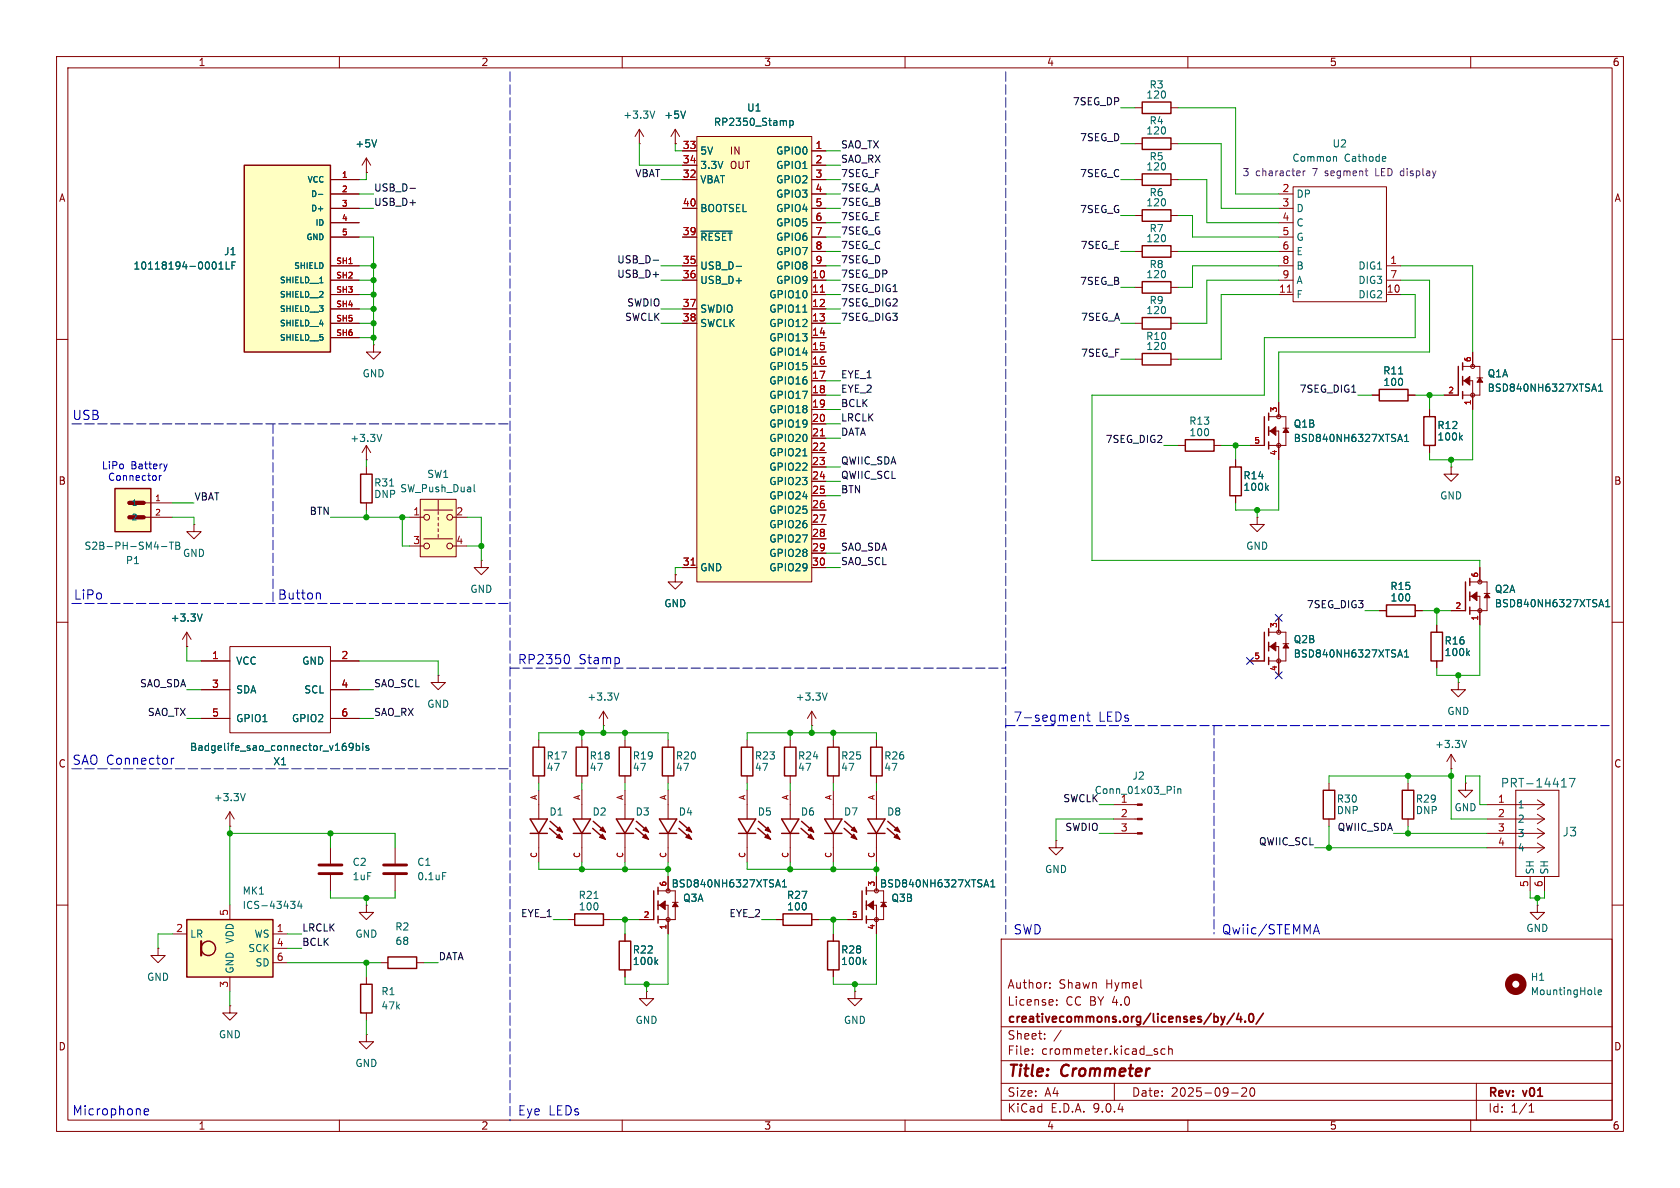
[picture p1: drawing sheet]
<svg xmlns="http://www.w3.org/2000/svg" width="297mm" height="210mm" viewBox="0 0 297 210" stroke-linecap="round" stroke-linejoin="round" font-family="sans-serif">
<g fill="none" stroke="#840000" stroke-width=".18">
<path d="M10 10h277v190h-277zM12 12h273v186h-273zM60 10v2M110 10v2M160 10v2M210 10v2M260 10v2M226.1 34.3h2.5M226.1 36.8h2.5M226.1 39.4h2.5M228.6 33h16.5v20.3h-16.5zM226.1 41.9h2.5"/>
<path d="M226.1 44.5h2.5M226.1 47h2.5M226.1 49.5h2.5M226.1 52.1h2.5M245.1 47h2.5M245.1 49.5h2.5M245.1 52.1h2.5M10 60h2M252.7 72.4v1.3M252.7 78.7v1.3M255.3 69.9h2.5M258.6 64.8h3v5.1h-3"/>
<path d="M258.6 67.3h1.7v5.1M260.3 62.2v2.6M261.1 66.8h1M285 60h2M10 110h2M33 114.3h.1M33 111.8l-.7 1.2M33 111.8l.8 1.2M33 111.8v2.5M221 116.8h2.5M224.3 111.8h3v5h-3M224.3 114.3h1.8v5.1"/>
<path d="M226.1 109.2v2.6M226.8 113.8h1M243.8 108h1.3M250.2 108h1.3M254 110.5v1.3M254 116.8v1.3M285 110h2M95.2 130.8v1.3M95.2 137.2v1.2M102.9 130.8v1.3M102.9 137.2v1.2M110.5 130.8v1.3"/>
<path d="M110.5 137.2v1.2M143.5 128.3h.1M143.5 125.7l-.8 1.3M143.5 125.7l.8 1.3M143.5 125.7v2.6M147.3 130.8v1.3M147.3 137.2v1.2M154.9 139.7v5.1M256.5 135.9h.1M256.5 133.4l-.7 1.2M256.5 133.4l.8 1.2M256.5 133.4v2.5"/>
<path d="M257.8 120.7v1.2h1.3l-1.3 1.3-1.3-1.3h1.3M257.8 120.7h.1M259.1 138.4v1.3h1.2l-1.2 1.3-1.3-1.3h1.3M259.1 138.4h.1M268 139.7h7.6v15.2h-7.6zM40.6 146.1h.1M40.6 143.5l-.7 1.3M40.6 143.5l.8 1.3M40.6 143.5v2.6M58.4 149.9v2.8M58.4 154.7v2.8M69.8 149.9v2.8"/>
<path d="M69.8 154.7v2.8M153.2 157.5h3v5.1h-3M154.9 147.3v5.1M154.9 154.9v2.6M155.7 159.5h1M262.9 142.2h10.1M262.9 144.8h10.1M262.9 147.3h10.1M262.9 149.9h10.1M270.5 154.9v2.6M271.8 141.4l1.2 .8M271.8 143.9l1.2 .9"/>
<path d="M271.8 146.5l1.2 .8M271.8 149l1.2 .9M273 142.2l-1.2 .9M273 144.8l-1.2 .8M273 147.3l-1.2 .9M273 149.9l-1.2 .8M273 154.9v2.6M10 160h2M27.9 167.6v1.3h-1.2l1.2 1.3 1.3-1.3h-1.3M27.9 167.6h.1M40.6 177.8v1.3h-1.2l1.2 1.2 1.3-1.2h-1.3M40.6 177.8h.1"/>
<path d="M64.8 172.7v1.3M64.8 179.1v1.2M67.3 170.2h1.3M73.7 170.2h1.2M147.3 165.1v1.3M147.3 171.5v1.2M149.9 162.6h2.5M153.2 160h1.7v5.1M177 166h108v32h-108zM185.6 174.6v.1M185.6 173.8v.1M186.8 177.6v.1"/>
<path d="M186.8 176.8v.1M271.8 160v1.3h1.2l-1.2 1.3-1.3-1.3h1.3M271.8 160h.1M285 160h2M60 198v2M64.8 182.9v1.3h-1.3l1.3 1.2 1.2-1.2h-1.2M64.8 182.9h.1M110 198v2M160 198v2M177 194.5h108M177 191.5h108M177 187.5h108"/>
<path d="M177 181.5h108M182.5 186.3v.1M182.5 185.5v.1M184.7 183.6v.1M184.7 182.8v.1M187.6 182.1l-1.3 2M197 191.5v3M204.5 185.9l.2 .2-.2 .3M204.5 185.4l.1 .1M206 185.5l-.5-.1-.3 .3v.4l.2 .2h.6M206.6 185.5l.2-.1 .4 .1v.9M206.6 184.9v1.5"/>
<path d="M210 198v2M217.7 193.2h1.2M219.5 192.4l.6-.1 .2 .1 .1 .3-.9 1.1h.9M221.1 192.4l.2-.1a.81 .81 0 0 1 .6 .6 .81 .81 0 0 1-.3 .8l-.1 .1a.81 .81 0 0 1-.4-1.4zM260 198v2M261 191.5v6.5M270.3 196.6h.9M270.3 195.5l.4-.4v1.5"/>
<circle cx="260.4" cy="64.8" r=".36"/>
<circle cx="260.4" cy="69.9" r=".36"/>
<circle cx="226.1" cy="111.8" r=".36"/>
<circle cx="226.1" cy="116.8" r=".36"/>
<circle cx="154.9" cy="157.5" r=".36"/>
<circle cx="154.9" cy="162.6" r=".36"/>
</g>
<path d="M216.6 179.7l-.4 1M218.2 179.1l-1.3 1.9M219 179.1l-.4 1.1h1M219.3 179.7v1M220.9 179.3l.2-.1a.81 .81 0 0 1 .6 .6 .81 .81 0 0 1-.3 .8l-.1 .1a.81 .81 0 0 1-.4-1.4zM223.3 179.1l-1.2 1.9M220.1 180.5v.2" fill="none" stroke="#840000" stroke-width=".3"/>
<g fill="none" stroke="#840000" stroke-width=".25">
<path d="M251.7 73.7h2v5h-2zM257.8 64.8v5.1M258.6 64.1v1.3M258.6 66.5v1.6M258.6 69.2v1.3M223.5 111.8v5M224.3 111.1v1.3M224.3 113.5v1.6M224.3 116.2v1.3M245.1 106.9h5.1v2.1h-5.1zM253 111.8h2v5h-2zM94.2 132.1h2.1v5.1h-2.1z"/>
<path d="M101.9 132.1h2v5.1h-2zM109.5 132.1h2v5.1h-2zM146.3 132.1h2v5.1h-2zM152.4 157.5v5.1M153.2 156.8v1.3M153.2 159.3v1.5M153.4 144.8h3.1l-1.6 2.5zM153.4 147.3h3.1M156.8 146.4l2.1 1.8M156.9 145.2l2.1 1.8M63.8 174h2v5.1h-2zM68.6 169.2h5.1v2h-5.1z"/>
<path d="M146.3 166.4h2v5.1h-2zM153.2 161.9v1.3"/>
</g>
<g fill="none" stroke="#006464" stroke-width=".18">
<path d="M235.9 27.7l.4 .2v.6M244.8 27.7l.2 .3-.6 .1M244.9 28.5h-.1M258.2 77.3l.3 .5M258.5 76.9l-.5 .5M281.5 68.8h.6M281.8 67.9l.4 1.3M282.6 69.2h.7M282.6 68.3l.4-.4v1.3M35.7 108.5l-.4 1.3M247.2 115.8h.6M247.5 114.9l.4 1.2"/>
<path d="M248.3 116.1h.7M248.3 115.2l.4-.3v1.2M259.4 115.4l.4 .5M259.8 115l-.5 .5M146.2 122.5l-.4 1.3M259.3 130.9l-.5 1.3M276 139.1h.9M277.4 137.6h1l-.6 1.5M43.4 140.3l-.5 1.2M78.2 154.2h.7M174.1 156.4h.6M174.4 155.5l.4 1.3"/>
<path d="M175.2 156.8h.7M175.2 155.9l.3-.4v1.3M152.8 170l.3 .5M153.1 169.7l-.5 .4M281.9 175.7l.2 .1M282.5 175.4l.6-.1v-.2l-.4-.1-.2 .2 .1 .6h.5"/>
</g>
<g fill="#840000" stroke="#840000" stroke-width=".18">
<path d="M224.5 114.3l1.1-.8v1.6z"/>
<path d="M227.3 113.8l.5 .8h-1z"/>
<path d="M158.6 146.2l.5 .9-1-.4z"/>
<path d="M158.6 147.4l.5 1-1-.4z"/>
<path d="M153.4 160l1-.7v1.5z"/>
<path d="M156.2 159.5l.5 .8h-1z"/>
<path d="M258.8 67.3l1-.8v1.6z"/>
<path d="M261.6 66.8l.5 .8h-1z"/>
</g>
<path d="M56.4 152.9h4.1M56.4 154.4h4.1M67.8 152.9h4.1M67.8 154.4h4.1" fill="none" stroke="#840000" stroke-width=".51"/>
<circle cx="268" cy="174" r="1.27" fill="none" stroke="#840000" stroke-width="1.3"/>
<path d="M227.6 51.7h.7" fill="none" stroke="#a90000" stroke-width=".18"/>
<path d="M230.4 30.2v.9M230.7 30.2l-.3 .3" fill="none" stroke="#840084" stroke-width=".18"/>
<path d="M33 162.6h15.3v10.1h-15.3z" fill="#ffffc2"/>
<g fill="none" stroke="#840000" stroke-width=".25">
<path d="M33 162.6h15.3v10.1h-15.3z"/>
<circle cx="36.8" cy="167.6" r="1.27"/>
</g>
<path d="M35.6 166.4v2.5" fill="none" stroke="#840000" stroke-width=".38"/>
<path d="M119.4 101.6v1.3h1.2l-1.2 1.2-1.3-1.2h1.3M119.4 101.6h.1M30.5 165.1h2.5M40.6 160v2.6M40.6 172.7v2.6M48.3 165.1h2.5M48.3 167.6h2.5M48.3 170.2h2.5" fill="none" stroke="#840000" stroke-width=".18"/>
<path d="M51.4 159.3h.7l-.4 .5 .4 .1v.5l-.2 .2h-.4M52.9 159.3l-.3 .9h.8M53.2 159.8v.8" fill="none" stroke="#006464" stroke-width=".18"/>
<path d="M123.2 24.1h20.3v78.8h-20.3z" fill="#ffffc2"/>
<g fill="none" stroke="#840000" stroke-width=".18">
<path d="M119.4 25.4h.1M119.4 22.9l-.8 1.2M119.4 22.9l.7 1.2M119.4 22.9v2.5M120.6 26.7h2.6M120.6 29.2h2.6M120.6 31.8h2.6M120.6 36.8h2.6M123.2 24.1h20.3v78.8h-20.3zM143.5 26.7h2.5M143.5 29.2h2.5M143.5 31.8h2.5"/>
<path d="M143.5 36.8h2.5M143.5 34.3h2.5M143.5 39.4h2.5M120.6 41.9h2.6M120.6 47h2.6M120.6 49.5h2.6M120.6 54.6h2.6M120.6 57.2h2.6M143.5 41.9h2.5M143.5 47h2.5M143.5 49.5h2.5M143.5 54.6h2.5"/>
<path d="M143.5 57.2h2.5M143.5 44.5h2.5M143.5 52.1h2.5M143.5 59.7h2.5M200.7 50.8h1.2M207 50.8h1.3M143.5 62.2h2.5M143.5 64.8h2.5M143.5 67.3h2.5M143.5 69.9h2.5M143.5 72.4h2.5M143.5 74.9h2.5"/>
<path d="M143.5 77.5h2.5M143.5 80h2.5M143.5 82.6h2.5M143.5 85.1h2.5M143.5 87.6h2.5M143.5 90.2h2.5M143.5 92.7h2.5M143.5 95.3h2.5M143.5 97.8h2.5M35.6 116.8h5M40.6 114.3h17.8v15.2h-17.8zM58.4 116.8h5.1"/>
<path d="M77.5 119.4v1.3h1.2l-1.2 1.2-1.3-1.2h1.3M77.5 119.4h.1M120.6 100.3h2.6M143.5 100.3h2.5M35.6 121.9h5M35.6 127h5M58.4 121.9h5.1M58.4 127h5.1M64.8 160v1.3h-1.3l1.3 1.3 1.2-1.3h-1.2M64.8 160h.1"/>
</g>
<g fill="none" stroke="#006464" stroke-width=".18">
<path d="M121.2 19.6l-.4 1.3M139.6 21.3v1.3M139.6 21.4l.4-.1 .2 .3-.1 .5h-.5M123.9 40.9h5.5M130.1 47.1h1M141.9 55.2h.8M141.9 80.6h.8M60.9 131.4h.2M61 131.9l.2 .2v.3l-.2 .3M62.4 131.9l-.2 .3h-.2l-.3-.3 .1-.4 .4-.1 .2 .1a.84 .84 0 0 1-.3 1.2h-.3M63 131.9l.3-.1 .3 .3-.1 .5h-.5M63 131.4v1.3"/>
<path d="M64.1 131.4v.1M64.1 131.8v.9M65.2 131.9l-.3-.1-.2 .2v.2l.5 .1v.3h-.5"/>
</g>
<path d="M145 51.7h.7M145 77.1h.7M122.2 99.9h.7" fill="none" stroke="#a90000" stroke-width=".18"/>
<path d="M201.9 49.8h5.1v2h-5.1z" fill="none" stroke="#840000" stroke-width=".25"/>
<path d="M43.2 29.2h15.2v33h-15.2z" fill="#ffffc2"/>
<g fill="none" stroke="#840000" stroke-width=".25">
<path d="M43.2 29.2h15.2v33h-15.2zM201.9 43.4h5.1v2.1h-5.1zM131.1 132.1h2v5.1h-2zM138.7 132.1h2v5.1h-2zM153.9 132.1h2.1v5.1h-2.1zM93.7 144.8h3.1l-1.6 2.5zM93.7 147.3h3.1M97.2 146.4l2 1.8M97.3 145.2l2 1.8M101.3 144.8h3.1l-1.5 2.5zM101.3 147.3h3.1M104.8 146.4l2 1.8"/>
<path d="M104.9 145.2l2 1.8M109 144.8h3l-1.5 2.5zM109 147.3h3M112.4 146.4l2 1.8M112.5 145.2l2 1.8M138.2 144.8h3l-1.5 2.5zM138.2 147.3h3M141.6 146.4l2 1.8M141.7 145.2l2 1.8M101.6 161.5h5.1v2.1h-5.1zM109.5 166.4h2v5.1h-2z"/>
</g>
<g fill="none" stroke="#840000" stroke-width=".18">
<path d="M58.4 31.8h5.1M58.4 34.3h5.1M58.4 36.8h5.1M58.4 39.4h5.1M113 25.4h.1M113 22.9l-.7 1.2M113 22.9l.8 1.2M113 22.9v2.5M58.4 41.9h5.1M58.4 47h5.1M58.4 49.5h5.1M58.4 52.1h5.1"/>
<path d="M58.4 54.6h5.1M58.4 57.2h5.1M58.4 59.7h5.1M200.7 44.5h1.2M207 44.5h1.3M85.1 99.1v1.2h1.3l-1.3 1.3-1.3-1.3h1.3M85.1 99.1h.1M95.2 139.7v5.1M102.9 139.7v5.1M110.5 139.7v5.1M132.1 130.8v1.3M132.1 137.2v1.2"/>
<path d="M139.7 130.8v1.3M139.7 137.2v1.2M139.7 139.7v5.1M154.9 130.8v1.3M154.9 137.2v1.2M95.2 147.3v5.1M102.9 147.3v5.1M110.5 147.3v5.1M139.7 147.3v5.1M100.3 162.6h1.3M106.7 162.6h1.2M110.5 165.1v1.3"/>
<path d="M110.5 171.5v1.2M114.3 175.3v1.2h1.3l-1.3 1.3-1.3-1.3h1.3M114.3 175.3h.1"/>
</g>
<path d="M115.8 19.6l-.5 1.3M56.3 34.4h.8M38.7 47.6h.7M38.7 46.7l.4-.4v1.3M40 46.3v1.3h.6M41 46.9h.4M41.6 46.3h-.6v1.3M56.5 50h.6M105 158.8h.7M115.9 170l.4 .5M116.3 169.7l-.5 .4" fill="none" stroke="#006464" stroke-width=".18"/>
<g fill="#840000" stroke="#840000" stroke-width=".18">
<path d="M98.9 146.2l.5 .9-1-.4z"/>
<path d="M98.9 147.4l.5 1-1-.4z"/>
<path d="M106.6 146.2l.5 .9-1.1-.4z"/>
<path d="M106.5 147.4l.6 1-1.1-.4z"/>
<path d="M114.2 146.2l.5 .9-1-.4z"/>
<path d="M114.1 147.4l.6 1-1.1-.4z"/>
<path d="M143.4 146.2l.5 .9-1-.4z"/>
<path d="M143.3 147.4l.6 1-1.1-.4z"/>
</g>
<path d="M74.3 88.3h6.3v10.1h-6.3z" fill="#ffffc2"/>
<g fill="none" stroke="#840000" stroke-width=".18">
<path d="M200.7 19.1h1.2M207 19.1h1.3M64.8 30.5h.1M64.8 27.9l.7 1.3M64.8 27.9l-.8 1.3M64.8 27.9v2.6M200.7 38.1h1.2M200.7 25.4h1.2M207 38.1h1.3M207 25.4h1.3M66 61v1.2h-1.2l1.2 1.3 1.3-1.3h-1.3M66 61h.1"/>
<path d="M34.3 92.7v1.3h-1.3l1.3 1.3 1.3-1.3h-1.3M34.3 92.7h.1M72.4 91.4h2.5M72.4 96.5h2.5M74.3 88.3h6.3v10.1h-6.3zM74.9 90.2h5.1M74.9 95.3h5.1M77.5 88.4v1.8M77.5 90.4v.5M77.5 91.4v.5M77.5 92.5v.5M77.5 93.5v.5"/>
<path d="M77.5 94.5v.5M80 91.4h2.5M80 96.5h2.5M132.1 139.7v5.1M132.1 147.3v5.1M137.2 162.6h1.2M143.5 162.6h1.3"/>
<circle cx="75.4" cy="91.4" r=".51"/>
<circle cx="75.4" cy="96.5" r=".51"/>
<circle cx="79.5" cy="91.4" r=".51"/>
<circle cx="79.5" cy="96.5" r=".51"/>
</g>
<path d="M66.6 24.7l-.4 1.3M83.8 85.7v1.1l.2 .1" fill="none" stroke="#006464" stroke-width=".18"/>
<path d="M201.9 18h5.1v2.1h-5.1zM201.9 37.1h5.1v2h-5.1zM201.9 24.4h5.1v2h-5.1zM130.6 144.8h3l-1.5 2.5zM130.6 147.3h3M134 146.4l2 1.8M134.1 145.2l2 1.8M138.4 161.5h5.1v2.1h-5.1z" fill="none" stroke="#840000" stroke-width=".25"/>
<g fill="#840000" stroke="#840000" stroke-width=".18">
<path d="M135.8 146.2l.5 .9-1-.4z"/>
<path d="M135.7 147.4l.6 1-1.1-.4z"/>
</g>
<path d="M20.3 86.4h6.4v7.6h-6.4z" fill="#ffffc2"/>
<g fill="none" stroke="#840000" stroke-width=".25">
<path d="M201.9 30.7h5.1v2.1h-5.1zM201.9 56.1h5.1v2.1h-5.1zM201.9 62.5h5.1v2h-5.1zM209.5 77.7h5.1v2.1h-5.1zM223.5 73.7v5M224.3 73v1.3M224.3 75.4v1.6M224.3 78.1v1.3M243.8 68.8h5.1v2.1h-5.1zM20.3 86.4h6.4v7.6h-6.4zM63.8 83.8h2v5.1h-2zM217.4 82.6h2.1v5h-2.1z"/>
<path d="M259.1 102.9v5.1M259.8 102.2v1.3M259.8 104.6v1.6M259.8 107.3v1.3M117.1 132.1h2v5.1h-2zM233.9 139.7h2.1v5.1h-2.1zM247.9 139.7h2v5.1h-2zM115.6 157.5v5.1M116.3 156.8v1.3M116.3 159.3v1.5M116.6 144.8h3l-1.5 2.5zM116.6 147.3h3"/>
<path d="M120 146.4l2 1.8M120.1 145.2l2 1.8M145.8 144.8h3l-1.5 2.5zM145.8 147.3h3M149.2 146.4l2.1 1.8M149.3 145.2l2.1 1.8M116.3 161.9v1.3"/>
</g>
<path d="M22.9 88.9h2.5M22.9 91.4h2.5" fill="none" stroke="#840000" stroke-width=".76"/>
<g fill="none" stroke="#840000" stroke-width=".18">
<path d="M58.4 31.8h5.1M58.4 34.3h5.1M58.4 36.8h5.1M58.4 39.4h5.1M64.8 30.5h.1M119.4 25.4h.1M120.6 31.8h2.6M120.6 36.8h2.6M120.6 26.7h2.6M120.6 29.2h2.6M143.5 31.8h2.5M143.5 34.3h2.5"/>
<path d="M143.5 36.8h2.5M143.5 39.4h2.5M143.5 26.7h2.5M143.5 29.2h2.5M200.7 31.8h1.2M207 31.8h1.3M58.4 57.2h5.1M58.4 41.9h5.1M58.4 47h5.1M58.4 49.5h5.1M58.4 52.1h5.1M58.4 54.6h5.1"/>
<path d="M58.4 59.7h5.1M120.6 57.2h2.6M120.6 41.9h2.6M120.6 47h2.6M120.6 49.5h2.6M120.6 54.6h2.6M143.5 57.2h2.5M143.5 41.9h2.5M143.5 47h2.5M143.5 49.5h2.5M143.5 52.1h2.5M143.5 54.6h2.5"/>
<path d="M143.5 59.7h2.5M143.5 44.5h2.5M200.7 57.2h1.2M207 57.2h1.3M64.8 78.7v2.6M64.8 78.7l-.8 1.3M64.8 78.7l.7 1.3M143.5 69.9h2.5M143.5 62.2h2.5M143.5 64.8h2.5M143.5 67.3h2.5M143.5 72.4h2.5"/>
<path d="M143.5 74.9h2.5M143.5 77.5h2.5M200.7 63.5h1.2M207 63.5h1.3M208.3 78.7h1.2M214.6 78.7h1.3M221 78.7h2.5M224.3 73.7h3v5h-3M224.3 76.2h1.8v5.1M226.1 71.1v2.6M226.8 75.7h1M242.6 69.9h1.2"/>
<path d="M248.9 69.9h1.3M252.7 72.4v1.3M252.7 78.7v1.3M255.3 69.9h2.5M260.3 62.2v2.6M260.3 69.9v2.5M25.4 88.9h5.1M25.4 91.4h5.1M64.8 81.3h.1M64.8 82.6v1.2M64.8 88.9v1.3M143.5 80h2.5"/>
<path d="M143.5 82.6h2.5M143.5 85.1h2.5M143.5 87.6h2.5M143.5 90.2h2.5M143.5 92.7h2.5M143.5 95.3h2.5M143.5 97.8h2.5M218.4 81.3v1.3M218.4 87.6v1.3M222.2 91.4v1.3h1.3l-1.3 1.3-1.2-1.3h1.2M222.2 91.4h.1M256.5 82.6v1.2h1.3l-1.3 1.3-1.2-1.3h1.2"/>
<path d="M256.5 82.6h.1M33 114.3h.1M35.6 116.8h5M58.4 116.8h5.1M119.4 101.6h.1M120.6 100.3h2.6M143.5 100.3h2.5M221 116.8h2.5M226.1 109.2v2.6M226.1 116.8v2.6M243.8 108h1.3M250.2 108h1.3"/>
<path d="M254 110.5v1.3M254 116.8v1.3M256.5 108h2.6M259.8 102.9h3.1v5.1h-3.1M259.8 105.4h1.8v5.1M261.6 100.3v2.6M262.4 104.9h1M35.6 121.9h5M35.6 127h5M58.4 121.9h5.1M58.4 127h5.1M106.7 128.3h.1"/>
<path d="M106.7 125.7l-.8 1.3M106.7 125.7l.7 1.3M106.7 125.7v2.6M118.1 130.8v1.3M118.1 137.2v1.2M118.1 139.7v5.1M147.3 139.7v5.1M234.9 138.4v1.3M248.9 138.4v1.3M116.3 157.5h3.1v5.1h-3.1M118.1 147.3v5.1M118.1 154.9v2.6"/>
<path d="M118.9 159.5h1M147.3 147.3v5.1M154.9 154.9v2.6M186.7 148.6v1.3h1.3l-1.3 1.2-1.3-1.2h1.3M186.7 148.6h.1M196.8 142.2h4.3M196.8 144.8h4.3M196.8 147.3h4.3M234.9 144.8v1.3M248.9 144.8v1.3M110.5 165.1v1.3M110.5 171.5v1.2"/>
<path d="M113 162.6h2.6M116.3 160h1.8v5.1M137.2 162.6h1.2M143.5 162.6h1.3M147.3 165.1v1.3M147.3 171.5v1.2M149.9 162.6h2.5M151.1 175.3v1.2h1.3l-1.3 1.3-1.2-1.3h1.2M151.1 175.3h.1M154.9 162.6v2.5"/>
<circle cx="226.1" cy="78.7" r=".36"/>
<circle cx="226.1" cy="73.7" r=".36"/>
<circle cx="261.6" cy="102.9" r=".36"/>
<circle cx="261.6" cy="108" r=".36"/>
<circle cx="118.1" cy="157.5" r=".36"/>
<circle cx="118.1" cy="162.6" r=".36"/>
</g>
<g fill="none" stroke="#006464" stroke-width=".18">
<path d="M121.2 19.6l-.4 1.3M56.3 34.4h.8M66.6 24.7l-.4 1.3M139.6 21.3v1.3M139.6 21.4l.4-.1 .2 .3-.1 .5h-.5M38.7 47.6h.7M38.7 46.7l.4-.4v1.3M40 46.3v1.3h.6M41 46.9h.4M41.6 46.3h-.6v1.3M56.5 50h.6M123.9 40.9h5.5"/>
<path d="M130.1 47.1h1M141.9 55.2h.8M67.5 76.8l-.4 1.2M247.2 77.7h.6M247.3 66.1h.7M247.5 76.8l.4 1.2M248.3 78h.7M248.3 77.1l.4-.3v1.2M258.2 77.3l.3 .5M258.5 76.9l-.5 .5M281.5 68.8h.6M281.8 67.9l.4 1.3"/>
<path d="M282.6 69.2h.7M282.6 68.3l.4-.4v1.3M28.5 96.6h1M29.9 95.8h.8M30.3 95.8v1.3M31.1 96.4h.4M31.5 96.4l.2-.2v-.2l-.6-.2v1.3l.6-.1M31.5 96.4l.2 .2 .1 .3M68.9 85.9h.7M141.9 80.6h.8M223.9 86.2l.3 .5M224.2 85.8l-.4 .5"/>
<path d="M35.7 108.5l-.4 1.3M247.2 115.8h.6M247.5 114.9l.4 1.2M248.3 115.2l.4-.3v1.2M248.3 116.1h.7M259.4 115.4l.4 .5M259.8 115l-.5 .5M282.8 106.9h.6M283.1 106l.4 1.3M283.9 107.3h.7M283.9 106.4l.3-.4v1.3M60.9 131.4h.2"/>
<path d="M61 131.9l.2 .2v.3l-.2 .3M62.4 131.9l-.2 .3h-.2l-.3-.3 .1-.4 .4-.1 .2 .1a.84 .84 0 0 1-.3 1.2h-.3M63 131.9l.3-.1 .3 .3-.1 .5h-.5M63 131.4v1.3M64.1 131.4v.1M64.1 131.8v.9M65.2 131.9l-.3-.1-.2 .2v.2l.5 .1v.3h-.5M109.4 122.5l-.4 1.3M207.6 139v.1M207.6 139.4v.9M208.2 139.4v.9M208.2 139.6l.2-.2 .3 .1 .1 .8"/>
<path d="M137.2 156.4h.6M137.5 155.5l.5 1.3M138.3 156.8h.7M138.3 155.9l.4-.4v1.3M174.1 156.4h.6M174.4 155.5l.4 1.3M175.2 156.8h.7M175.2 155.9l.3-.4v1.3M115.9 170l.4 .5M116.3 169.7l-.5 .4M152.8 170l.3 .5M153.1 169.7l-.5 .4"/>
</g>
<g fill="#840000" stroke="#840000" stroke-width=".18">
<path d="M116.6 160l1-.7v1.5z"/>
<path d="M119.4 159.5l.5 .8h-1z"/>
<path d="M121.8 146.2l.5 .9-1-.4z"/>
<path d="M121.7 147.4l.6 1-1.1-.4z"/>
<path d="M260.1 105.4l1-.8v1.6z"/>
<path d="M262.9 104.9l.5 .8h-1z"/>
<path d="M201.1 142.1h.8v.3h-.8z"/>
<path d="M201.1 144.7h.8v.2h-.8z"/>
<path d="M201.1 147.2h.8v.2h-.8z"/>
<path d="M224.5 76.2l1.1-.8v1.6z"/>
<path d="M227.3 75.7l.5 .8h-1z"/>
<path d="M151 146.2l.5 .9-1-.4z"/>
<path d="M150.9 147.4l.6 1-1.1-.4z"/>
</g>
<path d="M72.5 33.3h1M115.5 46h.9" fill="none" stroke="#0f0f0f" stroke-width=".18"/>
<path d="M90.2 12.7v185.4M177.8 12.7v152.4M12.7 74.9h77.5M48.3 74.9v31.8M12.7 106.7h77.5M90.2 118.1h87.6M12.7 135.9h77.5M177.8 128.3h106.7M214.6 128.3v36.8" fill="none" stroke="#0000c2" stroke-width=".18" stroke-dasharray="1.7 .6"/>
<g fill="none" stroke="#009600" stroke-width=".18">
<path d="M198.1 19.1h2.6M208.3 19.1h10.1v15.2h7.7M63.5 34.3h2.5M63.5 36.8h2.5M64.8 30.5v1.3h-1.3M113 25.4v3.8h7.6M116.8 31.8h3.8M119.4 25.4v1.3h1.2M146 34.3h2.6M146 36.8h2.6M146 39.4h2.6M146 31.8h2.6"/>
<path d="M146 26.7h2.6M146 29.2h2.6M198.1 31.8h2.6M198.1 25.4h2.6M198.1 38.1h2.6M208.3 38.1h2.5v3.8h15.3M208.3 25.4h7.6v11.4h10.2M208.3 31.8h5.1v7.6h12.7M63.5 59.7h2.5M63.5 41.9h2.5v19.1M63.5 52.1h2.5M63.5 54.6h2.5"/>
<path d="M63.5 47h2.5M63.5 49.5h2.5M63.5 57.2h2.5M116.8 54.6h3.8M116.8 47h3.8M116.8 49.5h3.8M116.8 57.2h3.8M146 52.1h2.6M146 54.6h2.6M146 47h2.6M146 49.5h2.6M146 57.2h2.6"/>
<path d="M146 41.9h2.6M146 44.5h2.6M198.1 57.2h2.6M198.1 44.5h2.6M198.1 50.8h2.6M208.3 44.5h17.8M226.1 52.1h-10.2v11.4h-7.6M226.1 47h-15.3v3.8h-2.5M226.1 49.5h-12.7v7.7h-5.1M247.6 52.1h2.6v7.6h-26.7v10.2h-30.5v29.2h68.6v1.2M247.6 47h12.7v15.2M247.6 49.5h5.1v12.7h-26.6v8.9"/>
<path d="M146 69.9h2.6M146 72.4h2.6M146 67.3h2.6M146 77.5h2.6M146 74.9h2.6M198.1 63.5h2.6M205.7 78.7h2.6M215.9 78.7h5.1M218.4 78.7v2.6M240 69.9h2.6M250.2 69.9h5.1M252.7 69.9v2.5"/>
<path d="M260.3 72.4v8.9h-7.6v-1.3M30.5 91.4h3.8v1.3M30.5 88.9h3.8M58.4 91.4h14M64.8 81.3v1.3M64.8 90.2v1.2M71.1 91.4v5.1h1.3M82.5 96.5h2.6M82.5 91.4h2.6v7.7M146 97.8h2.6M146 85.1h2.6M146 82.6h2.6"/>
<path d="M146 87.6h2.6M222.2 90.2v1.2M226.1 81.3v8.9h-7.7v-1.3M256.5 81.3v1.3M33 114.3v2.5h2.6M63.5 116.8h14v2.6M120.6 100.3h-1.2v1.3M146 100.3h2.6M241.3 108h2.5M251.5 108h5M254 108v2.5M257.8 119.4v1.3"/>
<path d="M261.6 110.5v8.9h-7.6v-1.3M33 127h2.6M33 121.9h2.6M63.5 127h2.5M63.5 121.9h2.5M95.2 130.8v-1.3h22.9v1.3M95.2 138.4v1.3M102.9 129.5v1.3M102.9 138.4v1.3M106.7 128.3v1.2M110.5 129.5v1.3M110.5 138.4v1.3"/>
<path d="M118.1 138.4v1.3M132.1 130.8v-1.3h22.8v1.3M132.1 138.4v1.3M139.7 129.5v1.3M139.7 138.4v1.3M143.5 128.3v1.2M147.3 129.5v1.3M147.3 138.4v1.3M154.9 138.4v1.3M248.9 137.2v1.2M256.5 137.2h-21.6v1.2M256.5 135.9v8.9h6.4"/>
<path d="M259.1 138.4v-1.2h2.5v5h1.3M40.6 147.3h29.2v2.6M40.6 146.1v13.9M58.4 157.5v1.3h11.4v-1.3M58.4 147.3v2.6M64.8 158.8v1.2M95.2 152.4v1.3h22.9M102.9 152.4v1.3M110.5 152.4v1.3M118.1 152.4v2.5M132.1 152.4v1.3h22.8M139.7 152.4v1.3"/>
<path d="M147.3 152.4v1.3M154.9 152.4v2.5M194.3 147.3h2.5M194.3 142.2h2.5M196.8 144.8h-10.1v3.8M232.4 149.9h30.5M234.9 146.1v3.8M246.4 147.3h16.5M248.9 146.1v1.2M270.5 157.5v1.3h2.5v-1.3M271.8 158.8v1.2M30.5 165.1h-2.6v2.5"/>
<path d="M40.6 175.3v2.5M50.8 165.1h2.5M50.8 170.2h16.5M50.8 167.6h2.5M64.8 170.2v2.5M74.9 170.2h2.6M97.8 162.6h2.5M107.9 162.6h5.1M110.5 162.6v2.5M114.3 174v1.3M118.1 165.1v8.9h-7.6v-1.3M134.6 162.6h2.6"/>
<path d="M144.8 162.6h5.1M147.3 162.6v2.5M151.1 174v1.3M154.9 165.1v8.9h-7.6v-1.3M64.8 180.3v2.6"/>
</g>
<path d="M220.4 116.2l1.2 1.2M221.6 116.2l-1.2 1.2M225.5 118.8l1.2 1.2M225.5 108.6l1.2 1.2M226.7 118.8l-1.2 1.2M226.7 108.6l-1.2 1.2" fill="none" stroke="#000084" stroke-width=".18"/>
<g fill="none" stroke="#0000c2" stroke-width=".18">
<path d="M28.2 84.1v.8M28.3 84.1l-.1 .2M29.6 82l-.3 .9M56.2 104.8l.4 .1v.2v.8M100.3 115.7a1.02 1.02 0 0 1 0 1.6M30.3 134v1.1M30.8 134l-.4 .1-.1 .2M190.9 126.4v1.1M190.9 126.6l.2-.2 .4 .1 .1 1M192.1 126.4h.6M192.3 125.9v1.4l.1 .1 .3 .1M232.2 165.1l.5-1.6 .6 1.6"/>
<path d="M232.3 164.6h.8M25.5 196.5l.8-.1-.1-.3-.5-.1-.2 .2 .1 .8h.6"/>
</g>
<path d="M145 51.7h.7M145 77.1h.7M122.2 99.9h.7" fill="none" stroke="#a90000" stroke-width=".18"/>
<g fill="#009600" stroke="#009600" stroke-width=".18">
<circle cx="64.8" cy="170.2" r=".46"/>
<circle cx="64.8" cy="158.8" r=".46"/>
<circle cx="58.4" cy="147.3" r=".46"/>
<circle cx="40.6" cy="147.3" r=".46"/>
<circle cx="66" cy="47" r=".46"/>
<circle cx="66" cy="59.7" r=".46"/>
<circle cx="66" cy="52.1" r=".46"/>
<circle cx="66" cy="54.6" r=".46"/>
<circle cx="66" cy="49.5" r=".46"/>
<circle cx="66" cy="57.2" r=".46"/>
<circle cx="85.1" cy="96.5" r=".46"/>
<circle cx="110.5" cy="153.7" r=".46"/>
<circle cx="102.9" cy="153.7" r=".46"/>
<circle cx="114.3" cy="174" r=".46"/>
<circle cx="110.5" cy="162.6" r=".46"/>
<circle cx="118.1" cy="153.7" r=".46"/>
<circle cx="102.9" cy="129.5" r=".46"/>
<circle cx="106.7" cy="129.5" r=".46"/>
<circle cx="110.5" cy="129.5" r=".46"/>
<circle cx="64.8" cy="91.4" r=".46"/>
<circle cx="71.1" cy="91.4" r=".46"/>
<circle cx="147.3" cy="153.7" r=".46"/>
<circle cx="248.9" cy="137.2" r=".46"/>
<circle cx="147.3" cy="162.6" r=".46"/>
<circle cx="151.1" cy="174" r=".46"/>
<circle cx="252.7" cy="69.9" r=".46"/>
<circle cx="218.4" cy="78.7" r=".46"/>
<circle cx="222.2" cy="90.2" r=".46"/>
<circle cx="256.5" cy="81.3" r=".46"/>
<circle cx="256.5" cy="137.2" r=".46"/>
<circle cx="257.8" cy="119.4" r=".46"/>
<circle cx="254" cy="108" r=".46"/>
<circle cx="271.8" cy="158.8" r=".46"/>
<circle cx="234.9" cy="149.9" r=".46"/>
<circle cx="248.9" cy="147.3" r=".46"/>
<circle cx="139.7" cy="129.5" r=".46"/>
<circle cx="143.5" cy="129.5" r=".46"/>
<circle cx="139.7" cy="153.7" r=".46"/>
<circle cx="147.3" cy="129.5" r=".46"/>
<circle cx="154.9" cy="153.7" r=".46"/>
</g>
<g font-size="2.8" fill="#840000">
<text x="178" y="190.9">Title:</text>
<text x="187.7" y="190.9">Crommeter</text>
</g>
<g font-size="2.3" fill="#0000c2">
<text x="12.7" y="74.5">USB</text>
<text x="13" y="106.2">LiPo</text>
<text x="49" y="106.2">Button</text>
<text x="91.4" y="117.6">RP2350</text>
<text x="102.3" y="117.6">Stamp</text>
<text x="179.1" y="127.8">7-segment</text>
<text x="194.1" y="127.8">LEDs</text>
<text x="12.7" y="135.4">SAO Connector</text>
<text x="179.1" y="165.4">SWD</text>
<text x="215.9" y="165.4">Qwiic/STEMMA</text>
<text x="12.7" y="197.4">Microphone</text>
<text x="91.4" y="197.4">Eye LEDs</text>
</g>
<g font-size="2.1" fill="#006464">
<text x="265.2" y="139.4">PRT-14417</text>
<text x="276.2" y="148.1">J3</text>
</g>
<g font-size="2.1" fill="#840000">
<text x="178" y="178">License:</text>
<text x="178" y="175">Author:</text>
<text x="187.2" y="175">Shawn</text>
<text x="188.4" y="178">CC BY 4.0</text>
<text x="195.5" y="175">Hymel</text>
<text x="178" y="184">Sheet:</text>
<text x="178" y="181.2">creativecommons.org/licenses/by/4.0/</text>
<text x="178" y="186.7">File:</text>
<text x="184.1" y="186.7">crommeter.kicad_sch</text>
<text x="178" y="196.9">KiCad</text>
<text x="178" y="194.1">Size:</text>
<text x="184.7" y="194.1">A4</text>
<text x="185.7" y="196.9">E.D.A.</text>
<text x="193.3" y="196.9">9.0.4</text>
<text x="200" y="194.1">Date:</text>
<text x="207" y="194.1">2025-09-20</text>
<text x="263" y="194.3">Rev:</text>
<text x="263" y="196.9">Id:</text>
<text x="267.1" y="196.9">1/1</text>
<text x="269.4" y="194.3">v01</text>
</g>
<g font-size="1.8" fill="#840000">
<text x="35" y="11.9">1</text>
<text x="85" y="11.9">2</text>
<text x="135" y="11.9">3</text>
<text x="185" y="11.9">4</text>
<text x="235" y="11.9">5</text>
<text x="285" y="11.9">6</text>
<text x="128.9" y="27.5">IN</text>
<text x="10.3" y="35.9">A</text>
<text x="128.9" y="30.1">OUT</text>
<text x="285.3" y="35.9">A</text>
<text x="10.3" y="85.9">B</text>
<text x="285.3" y="85.9">B</text>
<text x="10.3" y="135.9">C</text>
<text x="285.3" y="135.9">C</text>
<text x="10.3" y="185.9">D</text>
<text x="285.3" y="185.9">D</text>
<text x="35" y="199.9">1</text>
<text x="85" y="199.9">2</text>
<text x="135" y="199.9">3</text>
<text x="185" y="199.9">4</text>
<text x="235" y="199.9">5</text>
<text x="285" y="199.9">6</text>
</g>
<g font-size="1.8" fill="#006464">
<text x="202.6" y="17.6">120</text>
<text x="203.1" y="15.8">R3</text>
<text x="110.1" y="21.2">+3.3V</text>
<text x="117.3" y="21.2">+5V</text>
<text x="126.1" y="22.5">RP2350_Stamp</text>
<text x="132" y="19.9">U1</text>
<text x="202.6" y="24">120</text>
<text x="203.1" y="22.2">R4</text>
<text x="62.7" y="26.3">+5V</text>
<text x="123.7" y="27.5">5V</text>
<text x="137.1" y="27.5">GPIO0</text>
<text x="203.1" y="28.5">R5</text>
<text x="228.4" y="28.8">Common</text>
<text x="235.5" y="26.3">U2</text>
<text x="237.7" y="28.8">Cathode</text>
<text x="123.7" y="30.1">3.3V</text>
<text x="123.7" y="32.6">VBAT</text>
<text x="137.1" y="30.1">GPIO1</text>
<text x="137.1" y="32.6">GPIO2</text>
<text x="137.1" y="35.2">GPIO3</text>
<text x="202.6" y="30.3">120</text>
<text x="203.1" y="34.9">R6</text>
<text x="229.1" y="35.2">DP</text>
<text x="123.7" y="37.7">BOOTSEL</text>
<text x="137.1" y="37.7">GPIO4</text>
<text x="137.1" y="40.2">GPIO5</text>
<text x="202.6" y="36.7">120</text>
<text x="203.1" y="41.2">R7</text>
<text x="229.1" y="37.7">D</text>
<text x="229.1" y="40.2">C</text>
<text x="23.5" y="47.9">10118194-0001LF</text>
<text x="39.5" y="45.3">J1</text>
<text x="123.7" y="42.8">~{RESET}</text>
<text x="123.7" y="47.9">USB_D-</text>
<text x="137.1" y="42.8">GPIO6</text>
<text x="137.1" y="45.3">GPIO7</text>
<text x="137.1" y="47.9">GPIO8</text>
<text x="202.6" y="43">120</text>
<text x="203.1" y="47.6">R8</text>
<text x="229.1" y="42.8">G</text>
<text x="229.1" y="45.3">E</text>
<text x="229.1" y="47.9">B</text>
<text x="240" y="47.9">DIG1</text>
<text x="123.7" y="50.4">USB_D+</text>
<text x="135.9" y="52.9">GPIO10</text>
<text x="137.1" y="50.4">GPIO9</text>
<text x="202.6" y="49.4">120</text>
<text x="203.1" y="53.9">R9</text>
<text x="229.1" y="50.4">A</text>
<text x="229.1" y="52.9">F</text>
<text x="240" y="50.4">DIG3</text>
<text x="240" y="52.9">DIG2</text>
<text x="123.7" y="55.5">SWDIO</text>
<text x="123.7" y="58">SWCLK</text>
<text x="135.9" y="55.5">GPIO11</text>
<text x="135.9" y="58">GPIO12</text>
<text x="202.6" y="55.7">120</text>
<text x="135.9" y="60.6">GPIO13</text>
<text x="135.9" y="63.1">GPIO14</text>
<text x="135.9" y="65.6">GPIO15</text>
<text x="202.5" y="60.3">R10</text>
<text x="202.6" y="62.1">120</text>
<text x="64" y="66.9">GND</text>
<text x="135.9" y="68.2">GPIO16</text>
<text x="135.9" y="70.7">GPIO17</text>
<text x="244.4" y="66.4">R11</text>
<text x="244.5" y="68.4">100</text>
<text x="262.9" y="69.4">BSD840NH6327XTSA1</text>
<text x="262.9" y="66.9">Q1A</text>
<text x="135.9" y="73.3">GPIO18</text>
<text x="135.9" y="75.8">GPIO19</text>
<text x="210.1" y="75.3">R13</text>
<text x="210.2" y="77.3">100</text>
<text x="228.6" y="75.8">Q1B</text>
<text x="254" y="76">R12</text>
<text x="61.8" y="78.3">+3.3V</text>
<text x="135.9" y="78.3">GPIO20</text>
<text x="135.9" y="80.9">GPIO21</text>
<text x="135.9" y="83.4">GPIO22</text>
<text x="228.6" y="78.3">BSD840NH6327XTSA1</text>
<text x="254" y="78.1">100k</text>
<text x="66" y="88.2">DNP</text>
<text x="66" y="86.2">R31</text>
<text x="70.7" y="87.2">SW_Push_Dual</text>
<text x="75.4" y="84.7">SW1</text>
<text x="135.9" y="86">GPIO23</text>
<text x="135.9" y="88.5">GPIO24</text>
<text x="219.7" y="84.9">R14</text>
<text x="219.7" y="87">100k</text>
<text x="254.5" y="88.5">GND</text>
<text x="135.9" y="91">GPIO25</text>
<text x="135.9" y="93.6">GPIO26</text>
<text x="14.8" y="97.4">S2B-PH-SM4-TB</text>
<text x="22.2" y="99.9">P1</text>
<text x="32.3" y="98.7">GND</text>
<text x="123.7" y="101.2">GND</text>
<text x="135.9" y="96.1">GPIO27</text>
<text x="135.9" y="98.7">GPIO28</text>
<text x="135.9" y="101.2">GPIO29</text>
<text x="220.2" y="97.4">GND</text>
<text x="83.1" y="105">GND</text>
<text x="117.3" y="107.5">GND</text>
<text x="245.7" y="104.5">R15</text>
<text x="245.7" y="106.5">100</text>
<text x="264.2" y="107.5">BSD840NH6327XTSA1</text>
<text x="264.2" y="105">Q2A</text>
<text x="30.1" y="110.1">+3.3V</text>
<text x="228.6" y="113.9">Q2B</text>
<text x="41.7" y="117.7">VCC</text>
<text x="53.3" y="117.7">GND</text>
<text x="228.6" y="116.4">BSD840NH6327XTSA1</text>
<text x="255.3" y="114.1">R16</text>
<text x="255.3" y="116.2">100k</text>
<text x="41.7" y="122.8">SDA</text>
<text x="53.7" y="122.8">SCL</text>
<text x="75.4" y="125.3">GND</text>
<text x="103.7" y="124.1">+3.3V</text>
<text x="140.6" y="124.1">+3.3V</text>
<text x="41.7" y="127.9">GPIO1</text>
<text x="51.5" y="127.9">GPIO2</text>
<text x="255.8" y="126.6">GND</text>
<text x="33.5" y="132.9">Badgelife_sao_connector_v169bis</text>
<text x="48.2" y="135.5">X1</text>
<text x="96.5" y="134.5">R17</text>
<text x="96.5" y="136.5">47</text>
<text x="104.1" y="134.5">R18</text>
<text x="104.1" y="136.5">47</text>
<text x="111.8" y="134.5">R19</text>
<text x="111.8" y="136.5">47</text>
<text x="119.4" y="134.5">R20</text>
<text x="119.4" y="136.5">47</text>
<text x="133.4" y="134.5">R23</text>
<text x="133.4" y="136.5">47</text>
<text x="141" y="134.5">R24</text>
<text x="141" y="136.5">47</text>
<text x="148.6" y="134.5">R25</text>
<text x="148.6" y="136.5">47</text>
<text x="156.2" y="134.5">R26</text>
<text x="156.2" y="136.5">47</text>
<text x="253.6" y="132.4">+3.3V</text>
<text x="37.7" y="141.8">+3.3V</text>
<text x="193.4" y="140.6">Conn_01x03_Pin</text>
<text x="198" y="142">1</text>
<text x="200.1" y="138">J2</text>
<text x="236.2" y="142.1">R30</text>
<text x="250.2" y="142.1">R29</text>
<text x="257" y="143.6">GND</text>
<text x="268.2" y="143.1">1</text>
<text x="97" y="144.4">D1</text>
<text x="104.7" y="144.4">D2</text>
<text x="112.3" y="144.4">D3</text>
<text x="119.9" y="144.4">D4</text>
<text x="133.9" y="144.4">D5</text>
<text x="141.5" y="144.4">D6</text>
<text x="149.1" y="144.4">D7</text>
<text x="156.7" y="144.4">D8</text>
<text x="236.2" y="144.1">DNP</text>
<text x="250.2" y="144.1">DNP</text>
<text x="268.2" y="145.6">2</text>
<text x="268.2" y="148.2">3</text>
<text x="62.2" y="153.3">C2</text>
<text x="62.2" y="155.8">1uF</text>
<text x="73.7" y="153.3">C1</text>
<text x="73.7" y="155.8">0.1uF</text>
<text x="184.7" y="154.5">GND</text>
<text x="268.2" y="150.7">4</text>
<text x="271.4" y="154.7" transform="rotate(-90 271.4 154.7)">SH</text>
<text x="273.9" y="154.7" transform="rotate(-90 273.9 154.7)">SH</text>
<text x="42.8" y="158.3">MK1</text>
<text x="42.8" y="160.9">ICS-43434</text>
<text x="102.2" y="159.1">R21</text>
<text x="102.2" y="161.1">100</text>
<text x="118.6" y="157.1">BSD840NH6327XTSA1</text>
<text x="120.7" y="159.6">Q3A</text>
<text x="139" y="159.1">R27</text>
<text x="139.1" y="161.1">100</text>
<text x="155.5" y="157.1">BSD840NH6327XTSA1</text>
<text x="157.5" y="159.6">Q3B</text>
<text x="33.5" y="166">LR</text>
<text x="41.5" y="166.9" transform="rotate(-90 41.5 166.9)">VDD</text>
<text x="44.9" y="166">WS</text>
<text x="62.7" y="166">GND</text>
<text x="69.8" y="164.7">R2</text>
<text x="69.8" y="167.2">68</text>
<text x="269.7" y="164.9">GND</text>
<text x="25.9" y="173.6">GND</text>
<text x="41.5" y="172.2" transform="rotate(-90 41.5 172.2)">GND</text>
<text x="43.8" y="168.5">SCK</text>
<text x="45.1" y="171">SD</text>
<text x="111.8" y="168.8">R22</text>
<text x="111.8" y="170.8">100k</text>
<text x="148.6" y="168.8">R28</text>
<text x="148.6" y="170.8">100k</text>
<text x="270.5" y="173.6">H1</text>
<text x="67.3" y="176.1">R1</text>
<text x="67.3" y="178.7">47k</text>
<text x="270.5" y="176.1">MountingHole</text>
<text x="38.6" y="183.7">GND</text>
<text x="112.3" y="181.2">GND</text>
<text x="149.1" y="181.2">GND</text>
<text x="62.7" y="188.8">GND</text>
</g>
<g font-size="1.8" fill="#0f0f0f">
<text x="189.6" y="18.7">7SEG_DP</text>
<text x="148.6" y="26.3">SAO_TX</text>
<text x="148.6" y="28.9">SAO_RX</text>
<text x="190.8" y="25.1">7SEG_D</text>
<text x="66" y="33.9">USB_D-</text>
<text x="112.2" y="31.4">VBAT</text>
<text x="148.6" y="33.9">7SEG_A</text>
<text x="148.6" y="31.4">7SEG_F</text>
<text x="190.8" y="31.4">7SEG_C</text>
<text x="66" y="36.5">USB_D+</text>
<text x="148.6" y="41.6">7SEG_G</text>
<text x="148.6" y="39">7SEG_E</text>
<text x="148.6" y="36.5">7SEG_B</text>
<text x="190.8" y="37.8">7SEG_G</text>
<text x="109" y="46.6">USB_D-</text>
<text x="148.6" y="46.6">7SEG_D</text>
<text x="148.6" y="44.1">7SEG_C</text>
<text x="191" y="44.1">7SEG_E</text>
<text x="109" y="49.2">USB_D+</text>
<text x="148.6" y="49.2">7SEG_DP</text>
<text x="148.6" y="51.7">7SEG_DIG1</text>
<text x="190.8" y="50.5">7SEG_B</text>
<text x="110.4" y="56.8">SWCLK</text>
<text x="110.8" y="54.3">SWDIO</text>
<text x="148.6" y="54.3">7SEG_DIG2</text>
<text x="148.6" y="56.8">7SEG_DIG3</text>
<text x="191" y="56.8">7SEG_A</text>
<text x="191" y="63.2">7SEG_F</text>
<text x="148.6" y="67">EYE_1</text>
<text x="148.6" y="69.5">EYE_2</text>
<text x="229.7" y="69.5">7SEG_DIG1</text>
<text x="148.6" y="77.1">DATA</text>
<text x="148.6" y="72">BCLK</text>
<text x="148.6" y="74.6">LRCLK</text>
<text x="148.6" y="82.2">QWIIC_SDA</text>
<text x="195.4" y="78.4">7SEG_DIG2</text>
<text x="34.3" y="88.6">VBAT</text>
<text x="148.6" y="84.7">QWIIC_SCL</text>
<text x="148.6" y="87.3">BTN</text>
<text x="54.6" y="91.1">BTN</text>
<text x="148.6" y="100">SAO_SCL</text>
<text x="148.6" y="97.4">SAO_SDA</text>
<text x="230.9" y="107.6">7SEG_DIG3</text>
<text x="24.7" y="121.6">SAO_SDA</text>
<text x="66" y="121.6">SAO_SCL</text>
<text x="26" y="126.7">SAO_TX</text>
<text x="66" y="126.7">SAO_RX</text>
<text x="187.9" y="141.9">SWCLK</text>
<text x="188.2" y="147">SWDIO</text>
<text x="222.5" y="149.5">QWIIC_SCL</text>
<text x="236.4" y="147">QWIIC_SDA</text>
<text x="53.3" y="164.8">LRCLK</text>
<text x="53.3" y="167.3">BCLK</text>
<text x="92" y="162.2">EYE_1</text>
<text x="128.9" y="162.2">EYE_2</text>
<text x="77.5" y="169.8">DATA</text>
</g>
<g font-size="1.8" fill="#a90000">
<text x="120.6" y="26.4">33</text>
<text x="120.6" y="29">34</text>
<text x="144.1" y="26.4">1</text>
<text x="144.1" y="29">2</text>
<text x="120.6" y="31.5">32</text>
<text x="144.1" y="31.5">3</text>
<text x="144.1" y="34">4</text>
<text x="226.6" y="34">2</text>
<text x="120.6" y="36.6">40</text>
<text x="120.6" y="41.7">39</text>
<text x="144.1" y="36.6">5</text>
<text x="144.1" y="39.1">6</text>
<text x="144.1" y="41.7">7</text>
<text x="226.6" y="36.6">3</text>
<text x="226.6" y="39.1">4</text>
<text x="226.6" y="41.7">5</text>
<text x="120.6" y="46.7">35</text>
<text x="144.1" y="44.2">8</text>
<text x="144.1" y="46.7">9</text>
<text x="226.6" y="44.2">6</text>
<text x="226.6" y="46.7">8</text>
<text x="245.7" y="46.7">1</text>
<text x="120.6" y="49.3">36</text>
<text x="143.5" y="49.3">10</text>
<text x="143.5" y="51.8">11</text>
<text x="226" y="51.8">11</text>
<text x="226.6" y="49.3">9</text>
<text x="245.1" y="51.8">10</text>
<text x="245.7" y="49.3">7</text>
<text x="120.6" y="54.4">37</text>
<text x="120.6" y="56.9">38</text>
<text x="143.5" y="54.4">12</text>
<text x="143.5" y="56.9">13</text>
<text x="143.5" y="59.4">14</text>
<text x="143.5" y="62">15</text>
<text x="143.5" y="64.5">16</text>
<text x="143.5" y="67.1">17</text>
<text x="143.5" y="69.6">18</text>
<text x="143.5" y="72.1">19</text>
<text x="143.5" y="74.7">20</text>
<text x="143.5" y="77.2">21</text>
<text x="143.5" y="79.8">22</text>
<text x="143.5" y="82.3">23</text>
<text x="143.5" y="84.8">24</text>
<text x="143.5" y="87.4">25</text>
<text x="143.5" y="89.9">26</text>
<text x="73" y="91.2">1</text>
<text x="80.6" y="91.2">2</text>
<text x="143.5" y="92.5">27</text>
<text x="143.5" y="95">28</text>
<text x="73" y="96.3">3</text>
<text x="80.6" y="96.3">4</text>
<text x="120.6" y="100.1">31</text>
<text x="143.5" y="97.5">29</text>
<text x="143.5" y="100.1">30</text>
<text x="37.4" y="116.6">1</text>
<text x="60.3" y="116.6">2</text>
<text x="37.4" y="121.7">3</text>
<text x="60.3" y="121.7">4</text>
<text x="37.4" y="126.7">5</text>
<text x="60.3" y="126.7">6</text>
<text x="264.7" y="142">1</text>
<text x="198" y="144.5">2</text>
<text x="198" y="147.1">3</text>
<text x="264.7" y="144.5">2</text>
<text x="264.7" y="147.1">3</text>
<text x="264.7" y="149.6">4</text>
<text x="40.4" y="162" transform="rotate(-90 40.4 162)">5</text>
<text x="270.3" y="156.9" transform="rotate(-90 270.3 156.9)">5</text>
<text x="272.8" y="156.9" transform="rotate(-90 272.8 156.9)">6</text>
<text x="31" y="164.8">2</text>
<text x="48.8" y="164.8">1</text>
<text x="48.8" y="167.4">4</text>
<text x="48.8" y="169.9">6</text>
<text x="40.4" y="174.7" transform="rotate(-90 40.4 174.7)">3</text>
</g>
<g font-size="1.8" fill="#840084">
<text x="219.6" y="31.3">3</text>
<text x="222" y="31.3">character</text>
<text x="232.1" y="31.3">7</text>
<text x="234.5" y="31.3">segment</text>
<text x="243.6" y="31.3">LED display</text>
</g>
<g font-size="1.8" fill="#0000c2">
<text x="17.9" y="83.2">LiPo</text>
<text x="23.1" y="83.2">Battery</text>
<text x="19" y="85.2">Connector</text>
</g>
<g font-size="1.4" fill="#006464">
<text x="54.2" y="32.5">VCC</text>
<text x="54.9" y="35">D-</text>
<text x="54.9" y="37.6">D+</text>
<text x="55.7" y="40.1">ID</text>
<text x="51.9" y="47.7">SHIELD</text>
<text x="54.1" y="42.6">GND</text>
<text x="49.4" y="50.3">SHIELD__1</text>
<text x="49.4" y="52.8">SHIELD__2</text>
<text x="49.4" y="55.3">SHIELD__3</text>
<text x="49.4" y="57.9">SHIELD__4</text>
<text x="49.4" y="60.4">SHIELD__5</text>
<text x="23.2" y="89.6">1</text>
<text x="23.2" y="92.2">2</text>
</g>
<g font-size="1.4" fill="#a90000">
<text x="60.3" y="31.5">1</text>
<text x="60.3" y="34">2</text>
<text x="60.3" y="36.6">3</text>
<text x="60.3" y="39.1">4</text>
<text x="60.3" y="41.7">5</text>
<text x="59.3" y="46.7">SH1</text>
<text x="59.3" y="49.3">SH2</text>
<text x="59.3" y="51.8">SH3</text>
<text x="59.3" y="54.4">SH4</text>
<text x="59.3" y="56.9">SH5</text>
<text x="59.3" y="59.4">SH6</text>
<text x="260.1" y="64.1" transform="rotate(-90 260.1 64.1)">6</text>
<text x="255.9" y="69.6">2</text>
<text x="260.1" y="71.7" transform="rotate(-90 260.1 71.7)">1</text>
<text x="225.8" y="73" transform="rotate(-90 225.8 73)">3</text>
<text x="221.6" y="78.5">5</text>
<text x="225.8" y="80.6" transform="rotate(-90 225.8 80.6)">4</text>
<text x="27.3" y="88.6">1</text>
<text x="27.3" y="91.2">2</text>
<text x="257.2" y="107.7">2</text>
<text x="261.4" y="102.2" transform="rotate(-90 261.4 102.2)">6</text>
<text x="225.8" y="111.1" transform="rotate(-90 225.8 111.1)">3</text>
<text x="261.4" y="109.8" transform="rotate(-90 261.4 109.8)">1</text>
<text x="221.6" y="116.6">5</text>
<text x="225.8" y="118.7" transform="rotate(-90 225.8 118.7)">4</text>
<text x="95" y="141.5" transform="rotate(-90 95 141.5)">A</text>
<text x="102.6" y="141.5" transform="rotate(-90 102.6 141.5)">A</text>
<text x="110.2" y="141.5" transform="rotate(-90 110.2 141.5)">A</text>
<text x="117.9" y="141.5" transform="rotate(-90 117.9 141.5)">A</text>
<text x="131.8" y="141.5" transform="rotate(-90 131.8 141.5)">A</text>
<text x="139.4" y="141.5" transform="rotate(-90 139.4 141.5)">A</text>
<text x="147.1" y="141.5" transform="rotate(-90 147.1 141.5)">A</text>
<text x="154.7" y="141.5" transform="rotate(-90 154.7 141.5)">A</text>
<text x="95" y="151.8" transform="rotate(-90 95 151.8)">C</text>
<text x="102.6" y="151.8" transform="rotate(-90 102.6 151.8)">C</text>
<text x="110.2" y="151.8" transform="rotate(-90 110.2 151.8)">C</text>
<text x="117.9" y="151.8" transform="rotate(-90 117.9 151.8)">C</text>
<text x="131.8" y="151.8" transform="rotate(-90 131.8 151.8)">C</text>
<text x="139.4" y="151.8" transform="rotate(-90 139.4 151.8)">C</text>
<text x="147.1" y="151.8" transform="rotate(-90 147.1 151.8)">C</text>
<text x="154.7" y="151.8" transform="rotate(-90 154.7 151.8)">C</text>
<text x="117.9" y="156.8" transform="rotate(-90 117.9 156.8)">6</text>
<text x="154.7" y="156.8" transform="rotate(-90 154.7 156.8)">3</text>
<text x="113.7" y="162.3">2</text>
<text x="117.9" y="164.4" transform="rotate(-90 117.9 164.4)">1</text>
<text x="150.5" y="162.3">5</text>
<text x="154.7" y="164.4" transform="rotate(-90 154.7 164.4)">4</text>
</g>
</svg>
